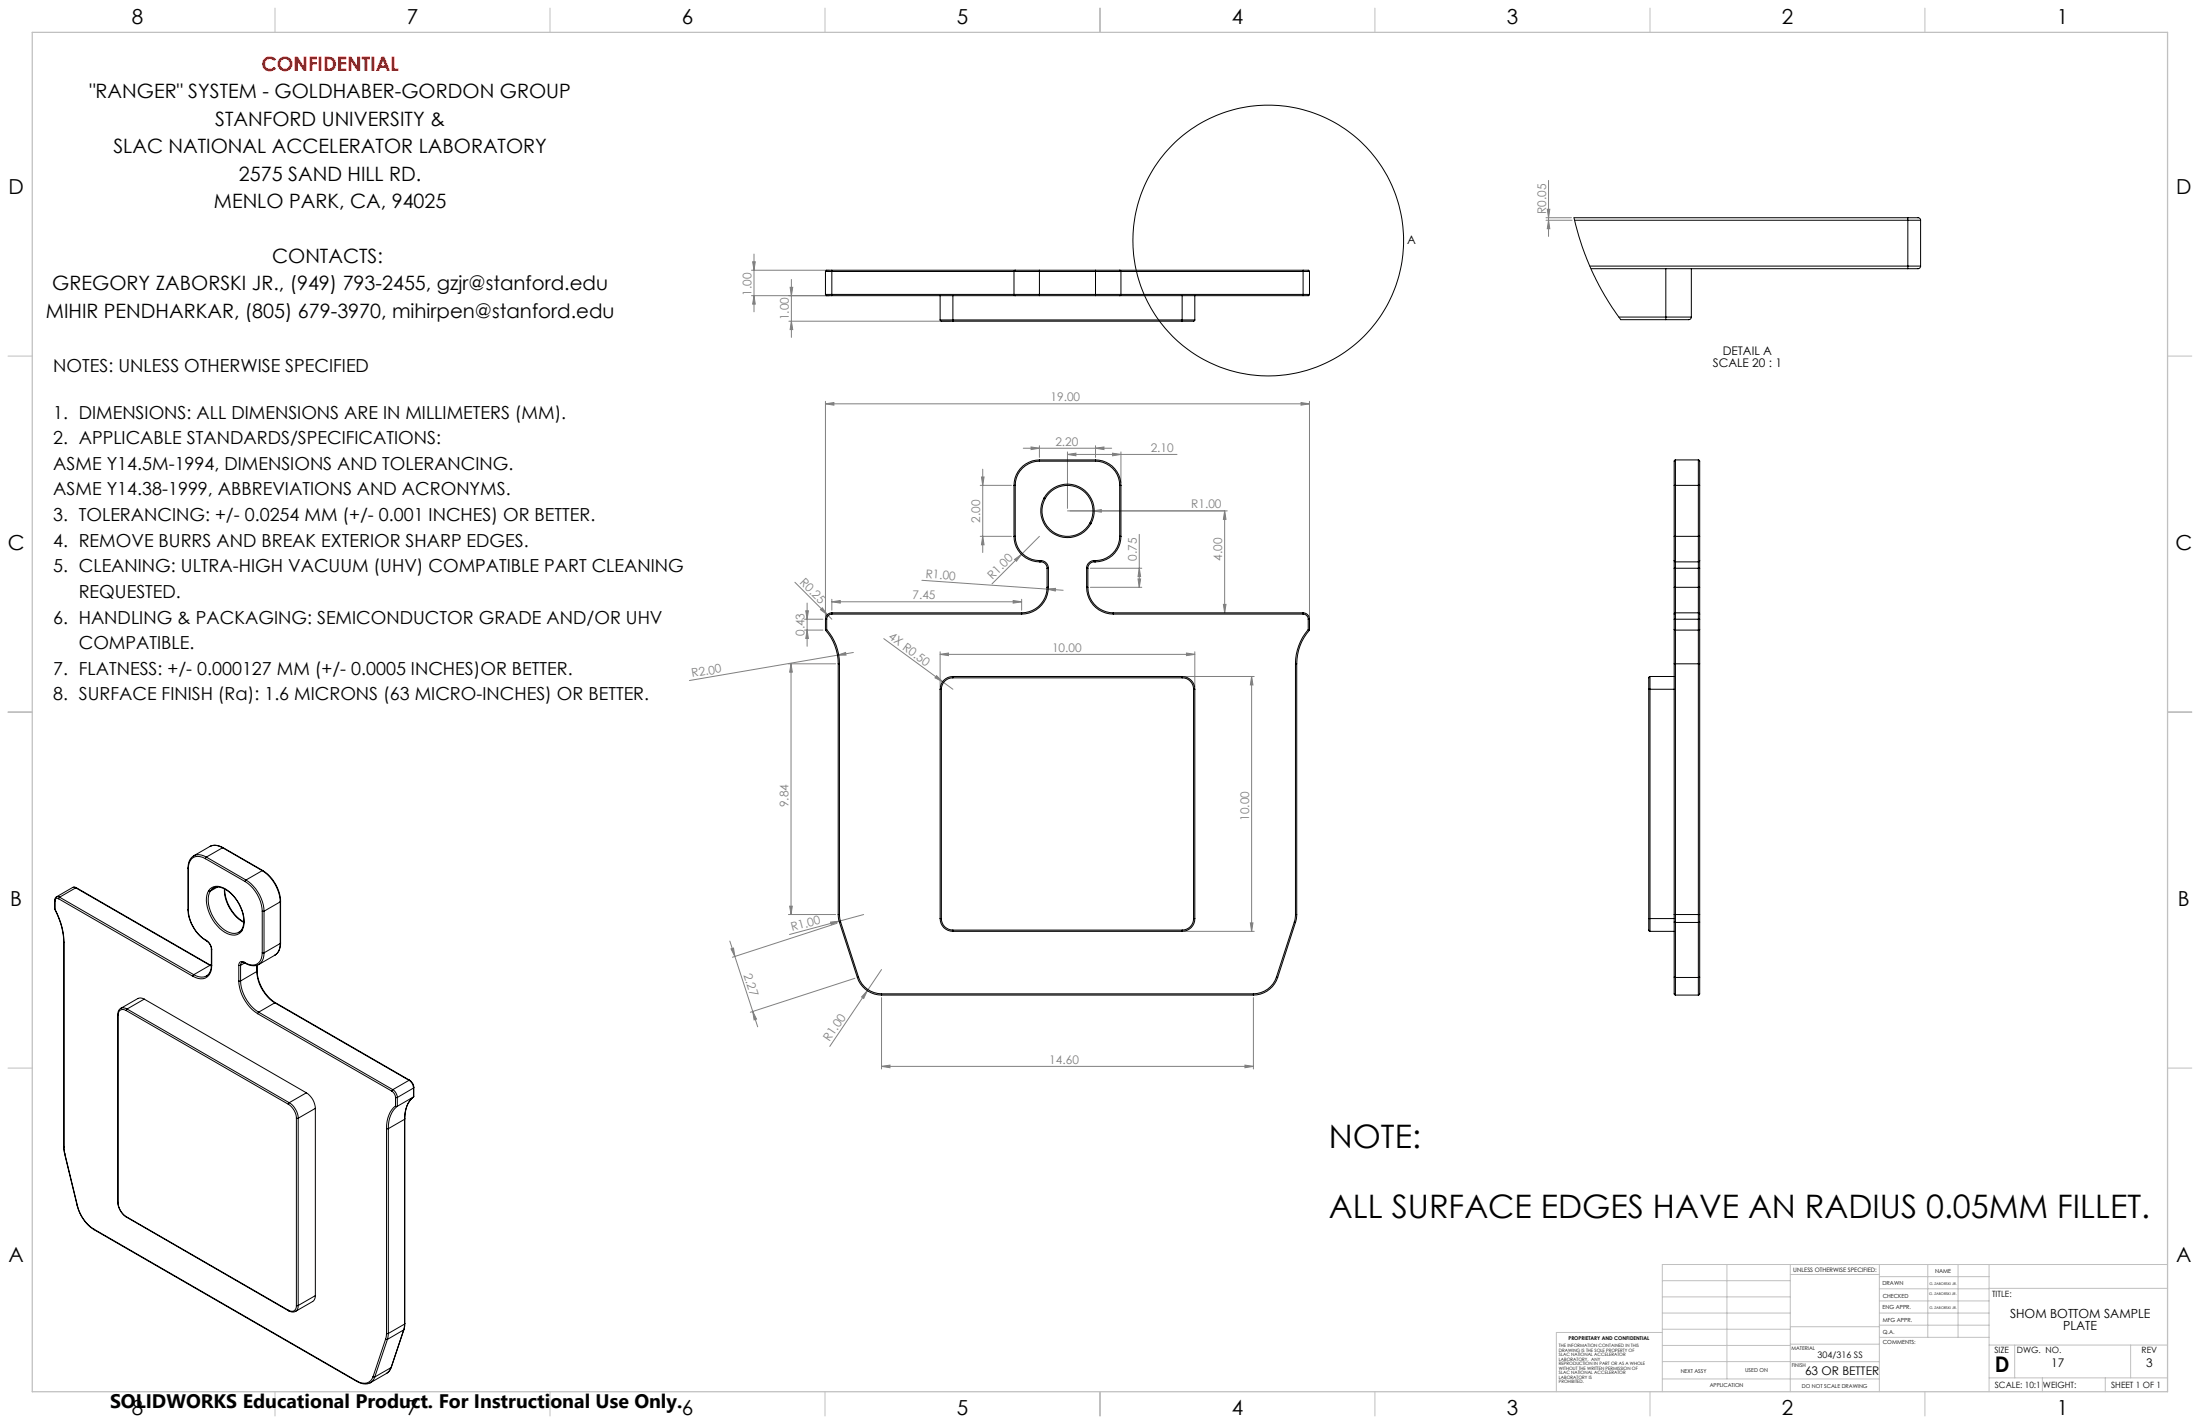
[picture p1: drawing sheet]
<svg xmlns="http://www.w3.org/2000/svg" width="864mm" height="559mm" viewBox="0 0 864 559" stroke-linecap="round" stroke-linejoin="round" font-family="sans-serif">
<circle cx="497.8" cy="94.4" r="53.1" fill="none" stroke="#000" stroke-width=".39"/>
<g fill="none" stroke="#808080" stroke-width=".39">
<path d="M607.9 70.8v22M296 99.7v22.7M606.9 85.4h10M606.9 86.4h10.2M607.4 82.1h1l-.5 3.3zM607.9 86.4l.5 3.3h-1zM295 106h30.5M295 116h30.5M295.5 102.7h1l-.5 3.3zM296 116l.5 3.3h-1zM310.2 112.7h1l-.5 3.3zM310.7 109.7v22.7"/>
<path d="M309.7 126h63.3M310.7 126l.5 3.3h-1zM324 158.5l3.3-.5v1zM324 157.5v84.5M324 158.5h190M510.7 158l3.3 .5-3.3 .5zM514 157.5v84.5M401.7 175.9h34.7M404.7 175.4l3.3 .5-3.3 .5zM408 174.9v4.6M419 178.3l3.3-.5v1.1zM419 177.3v22.2"/>
<path d="M419 178.3h43M430 175.9l3.4-.5v1zM430 174.9v4.6M436.7 177.8l3.3 .5-3.3 .6zM440 177.3v12.2M384.8 190.5h12.2M385.3 187.2h1l-.5 3.3zM385.8 184.1v32.7M384.8 210.5h12.2M385.8 210.5l.5 3.3h-1zM398.3 219.5l2.7-1.9-2 2.6zM401 217.6l-11.6 11.5"/>
<path d="M408 210.5l-7 7.1M419 200.5h62.8M429 200.5l3.3-.5v1zM447.2 209.7v20.8M480.7 200.5l.6 3.3h-1.1zM480.7 200.5v40M312 228.5l14.5 14.5M316.3 239.7h1l-.5 3.3zM316.8 236.6v17M322.8 238.5l2 2.7-2.7-1.9zM326.5 236.1l3.3-.4v1zM326.5 235.2v4.3"/>
<path d="M326.5 236.1h74.5M361.9 227.7l49.1 3.5M397.7 235.7l3.3 .4-3.3 .6zM401 235.2v4.3M411 231.2l3.3-.3v1zM411 231.2l6.3 .4M428 223h20.2M428 230.5h20.2M446.7 227.2h1l-.5 3.3zM447.2 223l.5 3.3h-1zM480.2 237.2h1.1l-.6 3.3zM315.8 247.3h7.2"/>
<path d="M315.8 243h7.2M316.8 247.3l.5 3.2h-1zM328.8 257.1l3.1-1.1 .2 1.1zM335 256l-64.4 11.1M346.9 250.6l27.2 19.9M369 256.8l3.3-.5v1zM369 255.8v13.7M369 256.8h100M465.7 256.3l3.3 .5-3.3 .5zM469 255.8v13.7M309.5 260.5h18.5M310.5 260.5l.5 3.3h-1z"/>
<path d="M310.5 260.5v98.4M367.6 265.1l2.4 2.4-3-1.5zM465 265.5h27.3M491.3 265.5l.5 3.3h-1zM491.3 265.5v100M309.5 358.9h18.5M310 355.6h1l-.5 3.3zM339 358.9l-9.6 2.6M286.5 369.3l9 27.6M286.9 372.4l1-.4 .6 3.3zM326 361.8l3.4-.3-3.1 1.3zM328.6 362.3l-41.1 13.3"/>
<path d="M329.4 361.5l-19.5 5.2M465 365.5h27.3M490.8 362.2h1l-.5 3.3zM295.5 396.9l1.5 3-1 .3zM295.5 396.9l1.9 6M335.6 383.9l-41.1 13.3M340.5 388.8l-1.4 3-.9-.6zM346 380.5l-20.3 30.1M346 391.5v28M492 391.5v28M346 418.5l3.4-.5v1zM346 418.5h146"/>
<path d="M488.7 418l3.3 .5-3.3 .5z"/>
</g>
<g fill="none" stroke="#c0c0c0" stroke-width=".39">
<path d="M108 3.2v9.5M215.9 3.2v9.5M323.8 3.2v9.5M431.8 3.2v9.5M539.7 3.2v9.5M647.7 3.2v9.5M755.6 3.2v9.5M3.1 139.7h9.6M850.9 139.7h9.5M3.1 279.4h9.6M850.9 279.4h9.5M3.1 419.1h9.6"/>
<path d="M850.9 419.1h9.5M677.9 496.2v44.9M702.8 496.2v49.9M737.7 496.2v49.9M756.7 496.2v28.6M768.6 496.2v28.6M780.8 496.2v49.9M850.9 496.2h-198.4v49.9M652.5 515.3h50.3M652.5 508.9h50.3M652.5 502.6h50.3M702.8 500.1h34.9"/>
<path d="M737.7 510.5h43.1M737.7 505.7h43.1M737.7 501h43.1M737.7 515.3h43.1M780.8 505.6h70.1M652.5 534.3l85.2 .1M652.5 528h50.3M652.5 521.6h50.3M652.5 522.9h-41.6v23.2M702.8 527.5h35M702.8 520.6h35M737.7 520h43.1"/>
<path d="M737.8 524.8h43M780.8 527.8h70.1M790.9 527.8v12.9M836.4 527.8v12.9M108 546.1v9.6M215.9 546.1v9.6M323.8 546.1v9.6M431.8 546.1v9.6M539.7 546.1v9.6M647.7 546.1v9.6M652.5 541.1h85.2M755.6 546.1v9.6"/>
<path d="M780.8 540.7h70.1M801.7 540.7v5.4M826.4 540.7v5.4"/>
</g>
<path d="M12.7 12.7h838.2v533.4h-838.2z" fill="none" stroke="#c0c0c0" stroke-width=".5"/>
<g fill="#808080">
<path d="M322.8 238.5l2 2.7-2.7-1.9z"/>
<path d="M367.6 265.1l2.4 2.4-3-1.5z"/>
<path d="M411 231.2l3.3-.3v1z"/>
<path d="M328.8 257.1l3.1-1.1 .2 1.1z"/>
<path d="M326 361.8l3.4-.3-3.1 1.3z"/>
<path d="M398.3 219.5l2.7-1.9-2 2.6z"/>
<path d="M340.5 388.8l-1.4 3-.9-.6z"/>
<path d="M429 200.5l3.3-.5v1z"/>
<path d="M295.5 396.9l1.5 3-1 .3zM286.9 372.4l1-.4 .6 3.3z"/>
<path d="M465.7 256.3l3.3 .5-3.3 .5zM369 256.8l3.3-.5v1zM488.7 418l3.3 .5-3.3 .5zM346 418.5l3.4-.5v1z"/>
<path d="M324 158.5l3.3-.5v1zM510.7 158l3.3 .5-3.3 .5zM404.7 175.4l3.3 .5-3.3 .5zM430 175.9l3.4-.5v1zM326.5 236.1l3.3-.4v1zM397.7 235.7l3.3 .4-3.3 .6zM419 178.3l3.3-.5v1.1zM436.7 177.8l3.3 .5-3.3 .6z"/>
<path d="M385.8 210.5l.5 3.3h-1zM385.3 187.2h1l-.5 3.3zM316.8 247.3l.5 3.2h-1zM316.3 239.7h1l-.5 3.3zM310 355.6h1l-.5 3.3zM310.5 260.5l.5 3.3h-1z"/>
<path d="M491.3 265.5l.5 3.3h-1zM490.8 362.2h1l-.5 3.3zM447.2 223l.5 3.3h-1zM446.7 227.2h1l-.5 3.3zM480.7 200.5l.6 3.3h-1.1zM480.2 237.2h1.1l-.6 3.3zM607.4 82.1h1l-.5 3.3zM607.9 86.4l.5 3.3h-1z"/>
<path d="M295.5 102.7h1l-.5 3.3zM296 116l.5 3.3h-1zM310.2 112.7h1l-.5 3.3zM310.7 126l.5 3.3h-1z"/>
</g>
<g fill="none" stroke="#000" stroke-width=".39">
<path d="M618.1 86.4h130.8M748.9 85.4h-131l3.3 11.6 3.7 9.3 5.1 9.8 6.2 9.3h17.7M748.9 86.4h5M748.9 85.4v1M748.9 85.4h4a.96 .96 0 0 1 1 1M748.9 86.4v18M753.9 86.4v18M324 115.5h2.5M324 106.5h2.5M324 115.5l.4 .5h2.1M324 106.5v9M326.5 106v.5"/>
<path d="M326.5 106h-2.1l-.4 .5M326.5 115.5v.5M326.5 106h72M326.5 106.5h71.5M326.5 115.5h71.5M326.5 116h72M326.5 106.5v9M369 116v9.6M374.1 116v9.6M398 106.5h10M398 115.5h10M398 115.5l.5 .5"/>
<path d="M398 106.5v9M398.5 106h9.5M398.5 106l-.5 .5M398.5 116h9.5M408 106v.5M408 115.5v.5M408 106h22M408 106.5h22M408 115.5h22M408 106.5v9M408 116h22M430 106h9.5"/>
<path d="M430 106.5h10M430 106v.5M430 115.5h10M430 116h9.5M430 115.5v.5M430 106.5v9M439.5 106l.5 .5M439.5 106h72M439.5 116h72M440 115.5l-.5 .5M440 106.5v9M440 106.5h71.5"/>
<path d="M440 115.5h71.5M464 116v9.6M469 116v9.6M511.5 115.5h2.5M511.5 106.5h2.5M511.5 106v.5M511.5 106h2.1l.4 .5M511.5 115.5v.5M511.5 106.5v9M514 115.5l-.4 .5h-2.1M514 106.5v9M624.1 104.4h124.8"/>
<path d="M624.5 105.4h124.4M653.9 105.4v19M663.9 105.4v19M748.9 104.4h5M748.9 104.4v1M753.9 104.4l-.6 1h-4.4M369 125.6h5.1M369 125.6l.4 .4h4.7M374.1 125.6v.4M374.1 125.6h89.9M374.1 126h89.9M464 125.6h5"/>
<path d="M464 125.6v.4M469 125.6l-.4 .4h-4.6M635.5 124.4h18.4M653.9 124.4h10M653.9 124.4v1M663.9 124.4v.4a1.32 1.32 0 0 1-1.7 .6h-8.3M398 190.5h.5M398 190.5v20M398.5 190.5v20M408 181a9.5 9.5 0 0 0-9.5 9.5M408 180.5v.5M408 180.5a10 10 0 0 0-10 10"/>
<path d="M408 181h22M408 180.5h22M409.8 195.4a10.5 10.5 0 0 1 14.3-4.1 10.5 10.5 0 0 1 4.1 14.2M409.8 195.4a10.5 10.5 0 0 0 4.2 14.3 10.5 10.5 0 0 0 14.2-4.2M409.8 195.4l.4 .3M410.2 195.7a10 10 0 0 1 13.6-4 10 10 0 0 1 4 13.6M410.2 195.7a10 10 0 0 0 4 13.6 10 10 0 0 0 13.6-4M430 181a9.5 9.5 0 0 1 9.5 9.5M430 180.5a9.9 9.9 0 0 1 10 10M430 180.5v.5M439.5 190.5h.5M439.5 190.5v20"/>
<path d="M440 190.5v20M657.2 190.5h.5M657.2 190.5v20M657.7 180.5v10M657.7 180.5l-.5 .4v9.6M657.7 180.5h9M657.7 190.5v20M657.7 190.5h9M666.7 190.5h.5M666.7 180.5v10M666.7 180.5l.5 .5v9.5M666.7 190.5v20"/>
<path d="M667.2 190.5v20M398 210.5h.5M398 210.5a10 10 0 0 0 10 10M398.5 210.5a9.5 9.5 0 0 0 9.5 9.5M408 220v.5M408 220h.5M408.5 220a3 3 0 0 1 3.1 3M408.5 220v.5M427.8 205.3l.4 .2M429.5 220a3 3 0 0 0-3 3M429.5 220v.5M429.5 220h.5"/>
<path d="M430 220v.5M439.5 210.5a9.5 9.5 0 0 1-9.5 9.5M439.5 210.5h.5M440 210.5a10 10 0 0 1-10 10M657.2 220l.5 .5M657.2 210.5h.5M657.2 210.5v9.5M657.2 220v3M657.7 210.5v10M657.7 210.5h9M666.7 210.5h.5M666.7 210.5v10"/>
<path d="M667.2 220l-.5 .5M667.2 210.5v9.5M667.2 220v3M408 220.5h.5M408.5 220.5a2.47 2.47 0 0 1 2.5 2.5M411 223h.6M411 230.5h.6M411 230.5a10 10 0 0 1-10 10M411 223v7.5M411.6 230.5a10.5 10.5 0 0 1-10.6 10.5M411.6 223v7.5M426.5 230.5a10.5 10.5 0 0 0 10.5 10.5"/>
<path d="M426.5 230.5h.5M426.5 223h.5M426.5 223v7.5M427 230.5a10 10 0 0 0 10 10M427 223v7.5M429.5 220.5a2.53 2.53 0 0 0-2.5 2.5M429.5 220.5h.5M657.2 230.5h.5M657.2 230.5v10.5M657.2 223h.5M657.2 223v7.5M657.7 230.5v10"/>
<path d="M657.7 220.5v2.5M657.7 220.5h9M657.7 223v7.5M657.7 230.5h9M657.7 223h9M666.7 230.5v10M666.7 230.5h.5M666.7 223h.5M666.7 220.5v2.5M666.7 223v7.5M667.2 230.5v10.5M667.2 223v7.5"/>
<path d="M324 247.3a20 20 0 0 1 5 13.2M324 243h.5M324 243v4.3M324.5 247.1a20.3 20.3 0 0 1 5 13.4M324.5 247.1l-.5 .2M324.5 243v4.1M326.5 241a2.05 2.05 0 0 0-2 2M326.5 240.5v.5M326.5 240.5a2.53 2.53 0 0 0-2.5 2.5M326.5 241h74.5M326.5 240.5h74.5M401 240.5v.5"/>
<path d="M437 240.5v.5M437 241h74.5M437 240.5h74.5M511.5 241a2.05 2.05 0 0 1 2 2M511.5 240.5a2.53 2.53 0 0 1 2.5 2.5M511.5 240.5v.5M513.5 247.1a20.8 20.8 0 0 0-5 13.4M513.5 247.1l.5 .2M513.5 243h.5M513.5 243v4.1M514 247.3a20 20 0 0 0-5 13.2M514 243v4.3"/>
<path d="M657.2 247.1l.5 .2M657.2 247.1v13.4M657.2 243h.5M657.2 241v2M657.2 243v4.1M657.7 247.3v13.2M657.7 240.5v2.5M657.7 240.5l-.5 .5M657.7 240.5h9M657.7 247.3h9M657.7 243v4.3M657.7 243h9"/>
<path d="M666.7 247.3v13.2M666.7 243h.5M666.7 240.5v2.5M666.7 240.5l.5 .5M666.7 243v4.3M667.2 247.1l-.5 .2M667.2 247.1v13.4M667.2 241v2M667.2 243v4.1M329 260.5h.5M329 260.5v98.4M329.5 260.5v98.4"/>
<path d="M369 270.5h.5M369 270.5v90M369.5 270.5v90M374.1 265.5v.5M374.1 266a4.5 4.5 0 0 0-4.6 4.5M374.1 265.5a5 5 0 0 0-5.1 5M374.1 265.5h89.9M374.1 266h89.9M464 265.5v.5M464 266a4.5 4.5 0 0 1 4.5 4.5M464 265.5a5 5 0 0 1 5 5M468.5 270.5h.5"/>
<path d="M468.5 270.5v90M469 270.5v90M508.5 260.5h.5M508.5 260.5v98.4M509 260.5v98.4M647.2 270.5h.5M647.2 270.5v90M647.7 265.5v5M647.7 265.5l-.5 .4v4.6M647.7 265.5h9.5M647.7 270.5h9.5M647.7 270.5v90"/>
<path d="M657.2 260.5h.5M657.2 260.5v98.4M657.7 260.5h9M657.7 260.5v98.4M666.7 260.5h.5M666.7 260.5v98.4M667.2 260.5v98.4M76.1 335.8l.3-.1a5.1 5.1 0 0 1 4.6 .6M76.2 335.8a4.9 4.9 0 0 0-2.4 4.8M80.6 337a4.1 4.1 0 0 0-4.7-.5 4.1 4.1 0 0 0-2 4.4M80.6 337l15.6 8.9M81 336.3l-.4 .7"/>
<path d="M81 336.3l15.6 9M82.5 332.1l.2-.1a5.5 5.5 0 0 1 4.9 .7M82.5 332.1l.2-.1a5.1 5.1 0 0 1 4.7 .7M82.5 332.1l-6.4 3.7M87.4 332.7h.2M87.4 332.7l-6.4 3.6M87.4 332.7l15.5 9M87.6 332.7l15.6 8.9M21.4 356.6a28.5 28.5 0 0 1 3.6 13M21.4 353.3l.2 3.5M21.4 353.3l.2 .2M21.6 356.8a29.3 29.3 0 0 1 3.6 13.1"/>
<path d="M21.6 353.5v3.3M22.1 352l-.7 1.3M22.1 352l1.3 .1M23 352.7a.85 .85 0 0 0-1-.1 .85 .85 0 0 0-.4 .9M23 352.7l52.7 30.4M23.4 352.1l-.4 .6M23.4 352.1l52.7 30.4M28.5 348.3l.7-.2 .8 .3M28.5 348.3l1.2 .1M28.5 348.3l-6.4 3.7M29.7 348.4l52.7 30.4M29.7 348.4l-6.3 3.7"/>
<path d="M30 348.4h-.3M30 348.4l52.7 30.4M73.8 356.9a15.3 15.3 0 0 0 7 12.1M73.8 340.6l.1 .3M73.8 340.6l.1 16.6M73.9 357.2a14.9 14.9 0 0 0 6.7 11.6M73.9 340.9v16.3M81.9 349.5a4.6 4.6 0 0 1 6.7-.6 15.7 15.7 0 0 1 7.1 14.6l-.8 1.8M81.9 349.5a11.9 11.9 0 0 0 1.7 11.6 11.1 11.1 0 0 0 8.5 5.9 3.8 3.8 0 0 0 2.8-1.7M81.9 349.5l.7 .2M82.6 349.7a11.9 11.9 0 0 0 2.8 12.7 8.1 8.1 0 0 0 7.6 3.7l1.9-1.3M83.3 348.9a4.5 4.5 0 0 1 5.7 .5 15.6 15.6 0 0 1 6.6 13.5l-.7 1.9"/>
<path d="M83.8 348.5l-1.2 1.2M85.3 348.1l-2.7 1.6M88.1 348.8a15.3 15.3 0 0 0 7.6 13.1M88.2 348.9a15.8 15.8 0 0 0 7.5 12.9M96.2 345.9a14.8 14.8 0 0 1 6.7 11.7M96.6 345.3a15.7 15.7 0 0 1 7 12.3M96.6 345.3l-.4 .6M102.9 357.6h.7M102.9 341.7a15.6 15.6 0 0 1 7.1 12.2M102.9 357.6v16.3M102.9 341.7l-6.3 3.6M103.1 341.6a15.5 15.5 0 0 1 7 12.1"/>
<path d="M103.2 341.6l-.3 .1M103.6 357.6v16.3M110 353.9l-6.4 3.7M110 353.9v16.3M110.1 353.7l-.1 .2M110.1 353.7l-.1 16.5M329 358.9l.5 3.1M329 358.9h.5M329.5 358.9l.5 2.9M508.5 358.9l-.4 2.9M508.5 358.9h.5M509 358.9l-.5 3.1"/>
<path d="M657.2 358.9h.5M657.2 358.9v2.9M657.7 358.9v3.1M657.7 358.9h9M666.7 358.9v3.1M666.7 358.9h.5M667.2 358.9v2.9M25 369.6l.2 .3M25 369.6v80.4M25.2 369.9v80.3M80.6 368.8l.2 .2M80.6 368.8l.4 .2"/>
<path d="M81 369a4.6 4.6 0 0 1 2.1 3.7M81 369l.1 .3-.3-.3M81.1 369.2l1.4 1.6 .5 1.7M82.4 378.8l-6.3 3.7M82.4 378.8l.6 .3M82.7 378.8l.3 .2M82.7 378.8h-.3M83 378.5a4 4 0 0 1-1.5 4.2 4 4 0 0 1-4.5 .3l-.9-.5M83 372.5l.1 .2M83 372.5l.1 6.3M83.1 378.8a4.5 4.5 0 0 1-2.2 4.8 4.5 4.5 0 0 1-5.2-.5M83.1 372.7v6.1"/>
<path d="M93.7 378.8h.7M93.7 378.8v6.2M94.4 378.8v6.2M94.9 364.8v.5M95 377.7l1 .1M95 377.6l-.6 1.2M95.8 377.6a1.3 1.3 0 0 0-1.4-.2 1.3 1.3 0 0 0-.7 1.4M95.8 377.6l.2 .2M95.8 377.6l.4 .2M96 377.8l.3 .2M96.1 377.9l-1.7 .9M96.2 377.8l.1 .2"/>
<path d="M96.3 378a5.2 5.2 0 0 0 5.3 .5M100.8 378.8v2.4M101 378.7v2.4M102.9 373.9a4.1 4.1 0 0 1-1.9 4.4 4.1 4.1 0 0 1-4.8-.5M102.9 373.9h.7M103.6 373.9a4.9 4.9 0 0 1-2 4.6M110 370.2a4.9 4.9 0 0 1-2.1 4.6l-6.3 3.7M110 370.2l-6.4 3.7M110.1 370v.5a4.8 4.8 0 0 1-2.3 4.3M329.5 362l7 21.6M330 361.8l-.5 .2M330 361.8l7 21.6"/>
<path d="M369 360.5a4.9 4.9 0 0 0 5.1 5M369 360.5h.5M369.5 360.5a4.5 4.5 0 0 0 4.6 4.5M374.1 365v.5M374.1 365h89.9M374.1 365.5h89.9M464 365v.5M468.5 360.5h.5M468.5 360.5a4.5 4.5 0 0 1-4.5 4.5M469 360.5a4.9 4.9 0 0 1-5 5M508.1 361.8l.4 .2M508.1 361.8l-7 21.6"/>
<path d="M508.5 362l-7 21.6M647.2 360.5v4.6l.5 .4M647.2 360.5h.5M647.7 360.5v5M647.7 365.5h9.5M647.7 360.5h9.5M657.2 361.8l.5 .2M657.2 361.8v21.6M657.7 362v21.6M657.7 362h9M666.7 362v21.6M667.2 361.8l-.5 .2"/>
<path d="M667.2 361.8v21.6M46.2 398.2l.2 .2M46.2 398.2v73.5M46.4 398.4v73.5M49.5 396.6a1.95 1.95 0 0 0-2.2-.2 1.95 1.95 0 0 0-.9 2M49.5 396.6l63.7 36.7M49.9 396a2.3 2.3 0 0 0-2.6-.2 2.3 2.3 0 0 0-1.1 2.4M49.9 396l-.4 .6M49.9 396l63.6 36.7M56.6 392.1a2.59 2.59 0 0 0-2.5-.3l-6.7 3.9M56.6 392.1l63.7 36.7M56.6 392.1l-6.7 3.9"/>
<path d="M76.1 382.5l-.4 .6M93.7 385a16.4 16.4 0 0 0 7.4 12.8M93.7 385h.7M94.4 385a15.7 15.7 0 0 0 7.1 12.2M100.8 381.2a15.7 15.7 0 0 0 7.1 12.3M100.8 381.2l-6.4 3.8M101 381.1a15.8 15.8 0 0 0 7.1 12.4M101 381.1l-.2 .1M101.1 397.8l52.7 30.4M101.5 397.2l-.4 .6M101.5 397.2l52.7 30.4M107.9 393.5l-6.4 3.7"/>
<path d="M107.9 393.5l52.6 30.4M108.1 393.5h-.2M108.1 393.5l52.7 30.4M336.5 383.6a10 10 0 0 0 9.5 6.9M337 383.4a9.6 9.6 0 0 0 9 6.6M337 383.4l-.5 .2M346 390v.5M346 390h146M346 390.5h146M492 390v.5M501.1 383.4a9.6 9.6 0 0 1-9.1 6.6M501.1 383.4l.4 .2"/>
<path d="M501.5 383.6a10.1 10.1 0 0 1-9.5 6.9M657.2 383.4l.5 .2M657.2 383.4v6.7l.5 .4M657.7 383.6v6.9M657.7 390.5h9M657.7 383.6h9M666.7 383.6v6.9M667.2 383.4l-.5 .2M667.2 383.4v6.6l-.5 .5M113.2 433.3a6.9 6.9 0 0 1 3.1 5.5M113.5 432.7l-.3 .6M113.5 432.7a7.6 7.6 0 0 1 3.6 6.1"/>
<path d="M116.3 438.8h.8M116.3 438.8v73.5M117.1 438.8v73.5M120.3 428.8a7.6 7.6 0 0 1 3.5 6.1M120.3 428.8l-6.8 3.9M123.8 434.9l-6.7 3.9M123.8 434.9v73.5M153.8 428.2a3.2 3.2 0 0 1 1.5 2.5M154.2 427.6a3.9 3.9 0 0 1 1.8 3.1M154.2 427.6l-.4 .6M155.3 434a10.9 10.9 0 0 0-3.6 8.9M155.3 430.7h.7"/>
<path d="M155.3 434l.7 .1M155.3 430.7v3.3M156 434.1a10.6 10.6 0 0 0-3.6 8.8M156 430.7v3.4M158.8 439.2l-6.4 3.7M158.8 439.2v80.4M158.9 439l-.1 .2M158.9 439l-.1 80.6M160.5 423.9a3.7 3.7 0 0 1 1.8 3.1M160.5 423.9l-6.3 3.7M160.8 423.9l1.3 1.3 .4 1.6M160.8 423.9h-.3"/>
<path d="M162.3 430.5a10.6 10.6 0 0 0-3.5 8.7M162.3 427l-6.3 3.7M162.3 427v3.5M162.3 430.5l-6.3 3.6M162.4 430.4a9.8 9.8 0 0 0-3.5 8.6M162.5 426.8l-.2 3.7M162.5 426.8l-.2 .2M25 450l.3 2.7M25 450l.2 .2M25.2 450.2l.3 2.6M25.3 452.7l.2 .1M25.3 452.7l5 20.5"/>
<path d="M25.5 452.8l4.9 20.5M151.7 442.9h.7M151.7 442.9v80.4M152.4 442.9v80.4M30.3 473.2a15.7 15.7 0 0 0 6.6 9.4M30.3 473.2l.1 .1M30.4 473.3a15.1 15.1 0 0 0 6.4 9M46.2 471.7a7.5 7.5 0 0 0 3.4 5.9M46.2 471.7l.2 .2M46.4 471.9a7.2 7.2 0 0 0 3.1 5.5M49.5 477.4l.1 .2M49.5 477.4l63.7 36.7"/>
<path d="M49.6 477.6l63.7 36.8M36.8 482.3l.1 .3M36.8 482.3l103.3 59.6M36.9 482.6l103.3 59.5M113.2 514.1l.1 .3M113.3 514.4l.4 .2a2.38 2.38 0 0 0 2.4 0M116.3 512.3a1.92 1.92 0 0 1-.9 2.1 1.92 1.92 0 0 1-2.2-.3M116.3 512.3h.8M117.1 512.3a2.49 2.49 0 0 1-1 2.3M123.8 508.4a2.61 2.61 0 0 1-1 2.3l-6.8 3.9M123.8 508.4l-6.7 3.9M158.8 519.6l-.4 2.3"/>
<path d="M158.8 519.6l-6.4 3.7M158.9 519.4l-.3 2.4M151.4 525.5l.7 .1M151.4 525.5l-5 14.7M151.7 523.3l-.3 2.2M151.7 523.3h.7M152.1 525.6l-5 14.7M152.4 523.3l-.3 2.3M153.5 536.7l-1.5 2.1-6.6 3.8M153.5 536.7l-6.4 3.6M153.6 536.5l-.8 1.6-1.1 .9M153.6 536.5l-.1 .2"/>
<path d="M158.4 521.9l-6.3 3.7M158.4 521.9l-4.9 14.8M158.6 521.8l-.2 .1M158.6 521.8l-5 14.7M140.1 541.9l.1 .2M140.2 542.1l.5 .3a5 5 0 0 0 4.5 .3M145.4 542.6l-.2 .1M146.4 540.2a3.9 3.9 0 0 1-6.3 1.7M146.4 540.2l.7 .1M147.1 540.3l-.8 1.6-.9 .7"/>
</g>
<g font-size="12.7">
<text x="521.7" y="450.6">NOTE:</text>
<text x="521.7" y="478">ALL SURFACE EDGES HAVE AN RADIUS 0.05MM FILLET.</text>
</g>
<text font-size="8.5" x="783.1" y="538.4">D</text>
<g font-size="8.1">
<text x="51.7" y="9.3">8</text>
<text x="159.7" y="9.3">7</text>
<text x="267.6" y="9.3">6</text>
<text x="375.5" y="9.3">5</text>
<text x="483.5" y="9.3">4</text>
<text x="591.4" y="9.3">3</text>
<text x="699.4" y="9.3">2</text>
<text x="807.3" y="9.3">1</text>
<text x="3.3" y="76">D</text>
<text x="854.2" y="76">D</text>
<text x="3" y="215.7">C</text>
<text x="853.9" y="215.7">C</text>
<text x="4" y="355.4">B</text>
<text x="854.9" y="355.4">B</text>
<text x="3.3" y="495.1">A</text>
<text x="854.2" y="495.1">A</text>
<text x="51.7" y="555.4">8</text>
<text x="159.7" y="555.4">7</text>
<text x="267.6" y="555.4">6</text>
<text x="375.5" y="555.4">5</text>
<text x="483.5" y="555.4">4</text>
<text x="591.4" y="555.4">3</text>
<text x="699.4" y="555.4">2</text>
<text x="807.3" y="555.4">1</text>
</g>
<text font-size="7.8" fill="#f00" x="102.6" y="27.8">CONFIDENTIAL</text>
<g font-size="7.8">
<text x="35.1" y="38.5">&quot;RANGER&quot; SYSTEM - GOLDHABER-GORDON GROUP</text>
<text x="84.5" y="49.3">STANFORD UNIVERSITY &amp;</text>
<text x="44.5" y="60.1">SLAC NATIONAL ACCELERATOR LABORATORY</text>
<text x="93.8" y="70.8">2575 SAND HILL RD.</text>
<text x="84" y="81.6">MENLO PARK, CA, 94025</text>
<text x="106.8" y="103.1">CONTACTS:</text>
<text x="20.5" y="113.9">GREGORY ZABORSKI JR., (949) 793-2455, gzjr@stanford.edu</text>
<text x="18" y="124.7">MIHIR PENDHARKAR, (805) 679-3970, mihirpen@stanford.edu</text>
</g>
<text font-size="7.7" x="43.2" y="552.5">SOLIDWORKS Educational Product. For Instructional Use Only.</text>
<g font-size="7.1">
<text x="20.9" y="146.2">NOTES: UNLESS OTHERWISE SPECIFIED</text>
<text x="20.9" y="164.3">1. DIMENSIONS: ALL DIMENSIONS ARE IN MILLIMETERS (MM).</text>
<text x="20.9" y="174.3">2. APPLICABLE STANDARDS/SPECIFICATIONS:</text>
<text x="20.9" y="184.4">ASME Y14.5M-1994, DIMENSIONS AND TOLERANCING.</text>
<text x="20.9" y="194.4">ASME Y14.38-1999, ABBREVIATIONS AND ACRONYMS.</text>
<text x="20.9" y="204.5">3. TOLERANCING: +/- 0.0254 MM (+/- 0.001 INCHES) OR BETTER.</text>
<text x="20.9" y="214.5">4. REMOVE BURRS AND BREAK EXTERIOR SHARP EDGES.</text>
<text x="20.9" y="224.6">5. CLEANING: ULTRA-HIGH VACUUM (UHV) COMPATIBLE PART CLEANING</text>
<text x="30.9" y="234.6">REQUESTED.</text>
<text x="20.9" y="244.7">6. HANDLING &amp; PACKAGING: SEMICONDUCTOR GRADE AND/OR UHV</text>
<text x="30.9" y="254.8">COMPATIBLE.</text>
<text x="20.9" y="264.8">7. FLATNESS: +/- 0.000127 MM (+/- 0.0005 INCHES)OR BETTER.</text>
<text x="20.9" y="274.9">8. SURFACE FINISH (Ra): 1.6 MICRONS (63 MICRO-INCHES) OR BETTER.</text>
</g>
<g font-size="4.9">
<text x="789" y="517.2">SHOM BOTTOM SAMPLE</text>
<text x="809.9" y="522.1">PLATE</text>
</g>
<g font-size="4.7" fill="#808080">
<text x="606.9" y="84" transform="rotate(-90 606.9 84)">R0.05</text>
<text x="295" y="116" transform="rotate(-90 295 116)">1.00</text>
<text x="309.7" y="125.7" transform="rotate(-90 309.7 125.7)">1.00</text>
<text x="412.4" y="157.4">19.00</text>
<text x="414.3" y="174.9">2.20</text>
<text x="451.7" y="177.3">2.10</text>
<text x="467.6" y="199.5">R1.00</text>
<text x="384.8" y="205.1" transform="rotate(-90 384.8 205.1)">2.00</text>
<text x="446.2" y="220" transform="rotate(-90 446.2 220)">0.75</text>
<text x="479.8" y="220" transform="rotate(-90 479.8 220)">4.00</text>
<text x="363.2" y="226.8" transform="rotate(4 363.2 226.8)">R1.00</text>
<text x="389.6" y="227.5" transform="rotate(-45 389.6 227.5)">R1.00</text>
<text x="313.7" y="228.7" transform="rotate(45 313.7 228.7)">R0.25</text>
<text x="358.2" y="235.1">7.45</text>
<text x="315.8" y="249.6" transform="rotate(-90 315.8 249.6)">0.43</text>
<text x="348.6" y="250.6" transform="rotate(36 348.6 250.6)">4X R0.50</text>
<text x="413" y="255.7">10.00</text>
<text x="271.7" y="265.8" transform="rotate(-10 271.7 265.8)">R2.00</text>
<text x="309.5" y="316.7" transform="rotate(-90 309.5 316.7)">9.84</text>
<text x="490.3" y="322.1" transform="rotate(-90 490.3 322.1)">10.00</text>
<text x="310.9" y="365.4" transform="rotate(-15 310.9 365.4)">R1.00</text>
<text x="291.9" y="382.6" transform="rotate(72 291.9 382.6)">2.27</text>
<text x="325.6" y="409" transform="rotate(-56 325.6 409)">R1.00</text>
<text x="411.9" y="417.5">14.60</text>
</g>
<g font-size="4.7">
<text x="552.4" y="95.8">A</text>
<text x="676.2" y="139.5">DETAIL A</text>
<text x="672.3" y="144">SCALE 20 : 1</text>
<text x="708.6" y="539.5">63 OR BETTER</text>
<text x="805.2" y="536.4">17</text>
<text x="842.4" y="536.4">3</text>
</g>
<text font-size="3.5" x="713.5" y="533.1">304/316 SS</text>
<g font-size="3.4">
<text x="782" y="508.9">TITLE:</text>
<text x="782.9" y="531">SIZE</text>
<text x="791.7" y="531">DWG. NO.</text>
<text x="840.7" y="531.1">REV</text>
<text x="783" y="544.6">SCALE: 10:1</text>
<text x="801.9" y="544.7">WEIGHT:</text>
<text x="828.7" y="544.6">SHEET 1 OF 1</text>
</g>
<text font-size="2.4" x="704" y="499.1">UNLESS OTHERWISE SPECIFIED:</text>
<g font-size="2.2">
<text x="759.6" y="499.5">NAME</text>
<text x="739" y="504.3">DRAWN</text>
<text x="739.1" y="509.2">CHECKED</text>
<text x="739" y="513.9">ENG APPR.</text>
<text x="739.1" y="518.6">MFG APPR.</text>
<text x="739.1" y="523.3">Q.A.</text>
<text x="739.1" y="527.5">COMMENTS:</text>
</g>
<g font-size="2.1">
<text x="659.7" y="538.6">NEXT ASSY</text>
<text x="685.1" y="538.6">USED ON</text>
<text x="671.1" y="544.4">APPLICATION</text>
<text x="707.3" y="544.5">DO NOT SCALE DRAWING</text>
</g>
<g font-size="2">
<text x="615.7" y="525.8">PROPRIETARY AND CONFIDENTIAL</text>
<text x="703.3" y="529.6">MATERIAL</text>
<text x="703.3" y="536.4">FINISH</text>
</g>
<g font-size="1.8">
<text x="612" y="528.7">THE INFORMATION CONTAINED IN THIS</text>
<text x="612" y="530.5">DRAWING IS THE SOLE PROPERTY OF</text>
<text x="612" y="532.2">SLAC NATIONAL ACCELERATOR</text>
<text x="612" y="534">LABORATORY. ANY</text>
<text x="612" y="535.8">REPRODUCTION IN PART OR AS A WHOLE</text>
<text x="612" y="537.5">WITHOUT THE WRITTEN PERMISSION OF</text>
<text x="612" y="539.3">SLAC NATIONAL ACCELERATOR</text>
<text x="612" y="541.1">LABORATORY IS</text>
<text x="612" y="542.8">PROHIBITED.</text>
</g>
<g font-size="1.4">
<text x="757.3" y="508.3">G. ZABORSKI JR.</text>
<text x="757.4" y="504.3">G. ZABORSKI JR.</text>
<text x="757.4" y="513.8">G. ZABORSKI JR.</text>
</g>
</svg>
